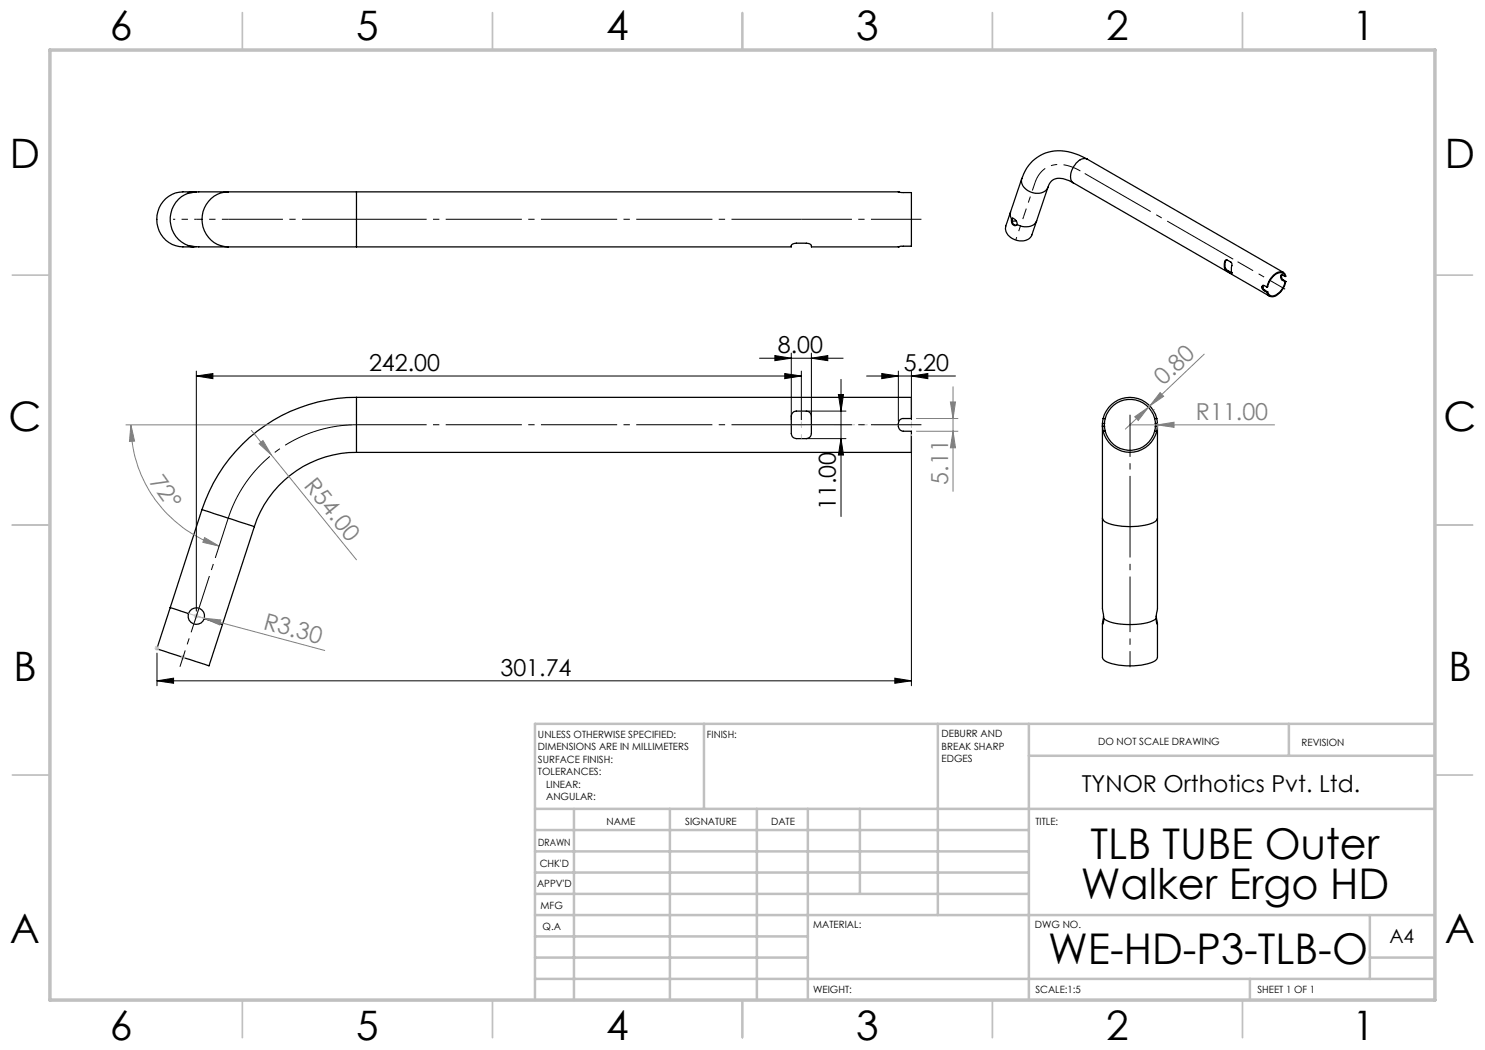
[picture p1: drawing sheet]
<svg xmlns="http://www.w3.org/2000/svg" width="297mm" height="210mm" viewBox="0 0 297 210" stroke-linecap="round" stroke-linejoin="round" font-family="sans-serif">
<g fill="none" stroke="#000" stroke-width=".25">
<path d="M37.7 38.6a5.6 5.6 0 0 0-3.7 5.3 5.6 5.6 0 0 0 3.7 5.2M38.8 38.4a7.5 7.5 0 0 0-5 .9 5.6 5.6 0 0 0-2.3 6 5.6 5.6 0 0 0 5.1 4.1h2.2M39.3 38.4h-.9l-.8 .2h.1M45.6 38.4h25.7M45.6 38.4h-6l-1.9 .2M45.6 38.4a5.5 5.5 0 0 0-5.2 5.5 5.5 5.5 0 0 0 5.2 5.5M71.3 38.4v11M71.3 38.4h108.4M179.7 38.4l.6 .1h2v10.7h-2.2l-.4 .2M179.7 38.4h.1M204.4 35.7l-3.2 9.5a2.87 2.87 0 0 0 3.4 3l1-.3 .7-.7 3.3-9.7M204.4 35.7a2.58 2.58 0 0 0 2.3 2.9 2.36 2.36 0 0 0 2.9-1.1"/>
<path d="M214.7 36.6a4 4 0 0 0-4.3-.5l-.5 .6-.3 .8M214.7 36.6l39.2 22.6M217.4 31.8a9.5 9.5 0 0 0-9.4-.7 8 8 0 0 0-3.6 4.6M217.4 31.8a2.03 2.03 0 0 0-2.4 1.1 3.1 3.1 0 0 0-.6 3.5l.3 .2M217.4 31.8l39.2 22.7M37.7 49.1l2.1 .3h5.8M37.7 49.1l.5 .2h1.1M45.6 49.4h25.7M71.3 49.4h87v-.4l.5-.3h2.8a.58 .58 0 0 1 .7 .7h17.4M179.7 49.4h.1M202.1 42.4v.8l.2 .6M202.3 43.8l.1-.1a1.03 1.03 0 0 1 1 1.2"/>
<path d="M202.3 43.8a.87 .87 0 0 0 .1 1 .87 .87 0 0 0 .9 .2l.1-.1M202.5 43.6a.92 .92 0 0 0 .8 1.4M203.2 44.2l-.7 .1M207.3 44.2a2.54 2.54 0 0 1-3.5 .9l-.4-.2M245 52.3l.1-.3h.3l.8 .4a1.36 1.36 0 0 1 .1 1.3l.1 1h-.2M245 52.3l-.1 .4 .1 1M245 53.7l.5 .5M245.1 53.6l.5 .5M245.1 52.2l-.1 .4 .1 1M245.1 52.2l-.1 .1M245.1 53.6l-.1 .1M245.3 52l-.2 .2"/>
<path d="M245.5 54.2l.7 .5M245.6 54.1l.7 .5-.1 .1M245.6 54.1l-.1 .1M252.4 57.3l.1-.2h.2l.7 .3M252.4 57.3v.3M252.4 57.6l.4 .5M252.6 57.5l.4 .6M252.6 57.2v.3M252.6 57.2l-.2 .1M252.6 57.5l-.2 .1M252.6 57.1v.1M252.8 58.1l.6 .4"/>
<path d="M253 58.1l.5 .3M253 58.1h-.2M253.5 58.4l-.1 .1M256.2 55.2l.2-.2 .6 .3M256.2 55.2v.2M256.2 55.4l.3 .6M256.3 55.3l.3 .6M256.3 55.1v.2M256.3 55.1l-.1 .1M256.3 55.3l-.1 .1M256.3 55v.1M256.5 56l.5 .4"/>
<path d="M256.6 55.9l.6 .4M256.6 55.9l-.1 .1M257 55.3l.2-.1a1.22 1.22 0 0 0-1-.9 1.22 1.22 0 0 0-1.2 .5 4.2 4.2 0 0 0-1.6 2.6M257 55.3a1.13 1.13 0 0 0-1.9-.5 4.1 4.1 0 0 0-1.6 2.6h-.1M257 56.4a3.3 3.3 0 0 1-2.6 2.8l-.5-.2-.4-.6M257.2 56.3a3.7 3.7 0 0 1-2.7 3.1l-.7-.2-.4-.7M257.2 56.3l-.2 .1M71.3 79.5a32.6 32.6 0 0 0-30.9 22.4M71.3 79.5h111v4.2h-1.6a1.22 1.22 0 0 0-1 1.4v.2a1.04 1.04 0 0 0 1 .9h1.6v4.3h-111M71.3 79.5v11M71.3 90.5a21.5 21.5 0 0 0-20.4 14.8M158.5 82.6l.6-.4h2.2a1.09 1.09 0 0 1 1 1.4v2.7a1.11 1.11 0 0 1-1 1.4h-2a1.11 1.11 0 0 1-1-1.4v-3.1z"/>
<path d="M220.5 85v18.6M220.5 85.3l.1 .9M220.5 84.7v.6M220.5 85.3h.4M220.5 84.7h.4M220.6 86.2a5.5 5.5 0 0 0 5.4 4.3 5.5 5.5 0 0 0 5.4-4.3M220.6 83.7a5.5 5.5 0 0 1 5.4-4.2 5.5 5.5 0 0 1 5.4 4.2M220.6 83.7l-.1 1M220.6 83.7h.5M220.6 86.2h.5M220.9 85.3l.2 .9M220.9 84.7v.6"/>
<path d="M221.1 86.2a5.1 5.1 0 0 0 4.9 3.9 5.1 5.1 0 0 0 4.9-3.9M221.1 83.7a5.1 5.1 0 0 1 4.9-3.8 5.1 5.1 0 0 1 4.9 3.8M221.1 83.7l-.2 1M230.9 83.7l.2 1M230.9 83.7h.5M230.9 86.2h.5M231.1 85.3l-.2 .9M231.1 84.7v.6M231.1 85.3h.4M231.1 84.7h.4M231.4 83.7l.1 1M231.5 85v18.6"/>
<path d="M231.5 85.3l-.1 .9M231.5 84.7v.6M40.4 101.9l-9 27.9 10.4 3.4 2.7-8.3M40.4 101.9l10.5 3.4M50.9 105.3l-6.4 19.6M220.5 103.6v18.1l.2 2M220.5 103.6a2.09 2.09 0 0 0 1.9 1.3 14.1 14.1 0 0 0 8.6-.6l.5-.7M231.5 103.6v18.2l-.3 1.9M34 121.5l3.7 1.2M37.7 122.7a1.65 1.65 0 0 1 2.1-1.1 1.65 1.65 0 0 1 1.1 2.1M37.7 122.7a1.65 1.65 0 0 0 1.1 2.1 1.65 1.65 0 0 0 2.1-1.1M40.9 123.7l3.6 1.2"/>
<path d="M220.7 123.2l-.2 1.5M220.7 123.7a10.1 10.1 0 0 0 6.5 1.2l2.2-.3 1.1-.4 .7-.5M220.7 123.7v.9l-.2 .3v-.1M231.2 123.2l.3 1.5M231.2 123.7l.1 .7 .2 .5v-.1v6.7a2.09 2.09 0 0 1-1.9 1.2 13.5 13.5 0 0 1-8.6-.5l-.5-.7v-6.7"/>
</g>
<path d="M25.2 85h45.1M26.2 85l.7 3.2-1 .1z" fill="none" stroke="#808080" stroke-width=".2"/>
<g fill="none" stroke="#c0c0c0" stroke-width=".35">
<path d="M48.5 2.5v7.5M98.5 2.5v7.5M148.5 2.5v7.5M198.5 2.5v7.5M248.5 2.5v7.5M2.5 55h7.5M287 55h7.5M2.5 105h7.5M287 105h7.5M2.5 155h7.5M287 155h7.5M48.5 200v7.5"/>
<path d="M98.5 200v7.5M148.5 200v7.5M198.5 200v7.5M248.5 200v7.5"/>
</g>
<g fill="none" stroke="#c0c0c0" stroke-width=".5">
<path d="M140.8 144.8v17M187.6 144.8v38.2M205.8 144.8v55.2M205.8 151.2h81.2M257.8 144.8v6.4M287 144.8h-180v55.2M107 161.8h180M107 178.8h98.8M107 174.5h98.8M107 170.3h98.8M107 166h98.8M114.8 161.8v38.2"/>
<path d="M134 161.8v38.2M151.4 161.8v38.2M161.6 161.8v38.2M172 161.8v17M107 195.8h180M107 191.5h54.6M107 187.3h54.6M107 183h180M250 195.8v4.2M274 191.5h13M274 183v12.8"/>
</g>
<path d="M10 10h277v190h-277z" fill="none" stroke="#c0c0c0" stroke-width=".7"/>
<path d="M26.2 85l.7 3.2-1 .1z" fill="#808080"/>
<path d="M40.9 107.5l2.9 1.7-3.2-.7z" fill="none" stroke="#808080" stroke-width=".2"/>
<path d="M40.9 107.5l2.9 1.7-3.2-.7z" fill="#808080"/>
<path d="M190.6 77.4v20.9M26.2 85a25.4 25.4 0 0 0 17.6 24.2M183.3 83.7h8.3M183.3 86.2h8.3M190.1 80.4h1l-.5 3.3z" fill="none" stroke="#808080" stroke-width=".2"/>
<path d="M190.1 80.4h1l-.5 3.3z" fill="#808080"/>
<path d="M190.6 86.2l.5 3.4h-1z" fill="none" stroke="#808080" stroke-width=".2"/>
<path d="M190.6 86.2l.5 3.4h-1z" fill="#808080"/>
<path d="M50.3 86.1l21 25.9M51.8 88.8l.8-.7 1.7 2.9z" fill="none" stroke="#808080" stroke-width=".2"/>
<path d="M51.8 88.8l.8-.7 1.7 2.9z" fill="#808080"/>
<path d="M39.3 123.2l25.6 6.9M40.9 123.6l3.3 .4-.3 1z" fill="none" stroke="#808080" stroke-width=".2"/>
<path d="M40.9 123.6l3.3 .4-.3 1z" fill="#808080"/>
<g fill="none" stroke="#000" stroke-width=".2">
<path d="M39.3 75.2l3.3-.5v1zM39.3 75.2h121M39.3 74.2v48M151.9 71.6h16.7M155 71.1l3.3 .5-3.3 .5zM157 74.7l3.3 .5-3.3 .5zM158.3 70.6v13.4M160.3 74.2v9.8M162.3 71.6l3.3-.5v1zM162.3 70.6v13.4M167.7 78.9h1l-.5 3.3zM168.2 75.9v27.4"/>
<path d="M173.3 75.2h17.8M176.4 74.7l3.3 .5-3.3 .5zM179.7 74.2v10M182.3 75.2l3.3-.5v1zM182.3 74.2v9.8M161.3 82.2h7.9M161.3 87.7h7.9M168.2 87.7l.5 3.3h-1zM182.3 87.2v50M31.4 136.2l3.3-.6v1.1zM31.4 130.6v6.6M31.4 136.2h150.9"/>
<path d="M179 135.6l3.3 .6-3.3 .5z"/>
</g>
<path d="M30.9 129.6h1M31 129.3l.7 .7M31.4 129.1v1M31.7 129.3l-.7 .7M36.1 131.5h1M36.2 131.1l.7 .7M36.6 131v1M36.9 131.1l-.7 .7M38.8 123.2h1M38.9 122.9l.7 .7M39.3 122.7v1M39.6 122.9l-.7 .7" fill="none" stroke="#c0c0c0" stroke-width=".2"/>
<path d="M158.3 84.9h4" fill="none" stroke="#c0c0c0" stroke-width=".2" stroke-dasharray="15.2 1.3 1.3 1.3" stroke-dashoffset="15.1" stroke-linecap="butt"/>
<path d="M160.3 82.2v5.5" fill="none" stroke="#c0c0c0" stroke-width=".2" stroke-dasharray="15.2 1.3 1.3 1.3" stroke-dashoffset="14.4" stroke-linecap="butt"/>
<path d="M37.7 122.7l3.2 1M39.8 121.6l-1 3.2" fill="none" stroke="#c0c0c0" stroke-width=".2" stroke-dasharray="15.2 1.3 1.3 1.3" stroke-linecap="butt"/>
<path d="M182.3 79.4v11" fill="none" stroke="#c0c0c0" stroke-width=".2" stroke-dasharray="15.2 1.3 1.3 1.3" stroke-dashoffset="11.6" stroke-linecap="butt"/>
<path d="M182.3 84.9h-15.5" fill="none" stroke="#c0c0c0" stroke-width=".2" stroke-dasharray="15.2 1.3 1.3 1.3" stroke-dashoffset="7.8" stroke-linecap="butt"/>
<path d="M39.3 75.2l3.3-.5v1zM155 71.1l3.3 .5-3.3 .5zM157 74.7l3.3 .5-3.3 .5zM162.3 71.6l3.3-.5v1zM176.4 74.7l3.3 .5-3.3 .5zM182.3 75.2l3.3-.5v1zM167.7 78.9h1l-.5 3.3zM168.2 87.7l.5 3.3h-1zM31.4 136.2l3.3-.6v1.1zM179 135.6l3.3 .6-3.3 .5z" fill="#000"/>
<path d="M71.3 84.9a27 27 0 0 0-25.6 18.7" fill="none" stroke="#000" stroke-width=".2" stroke-dasharray="15.2 1.3 1.3 1.3" stroke-dashoffset=".2" stroke-linecap="butt"/>
<path d="M226 85h28.9M231.5 84.7l-.1 1.3M231.5 85l3.3-.6v1.1z" fill="none" stroke="#808080" stroke-width=".2"/>
<path d="M71.3 84.9h89" fill="none" stroke="#000" stroke-width=".2" stroke-dasharray="15.2 1.3 1.3 1.3" stroke-dashoffset="1.2" stroke-linecap="butt"/>
<path d="M45.7 103.6l-6.4 19.6" fill="none" stroke="#000" stroke-width=".2" stroke-dasharray="15.2 1.3 1.3 1.3" stroke-dashoffset="6.8" stroke-linecap="butt"/>
<path d="M160.3 84.9h24" fill="none" stroke="#000" stroke-width=".2" stroke-dasharray="15.2 1.3 1.3 1.3" stroke-dashoffset="5.1" stroke-linecap="butt"/>
<path d="M39.3 123.2l-3.3 10.2" fill="none" stroke="#000" stroke-width=".2" stroke-dasharray="15.2 1.3 1.3 1.3" stroke-dashoffset="11.8" stroke-linecap="butt"/>
<path d="M231.5 85l3.3-.6v1.1z" fill="#808080"/>
<path d="M240.8 70.8l-11.1 10.6M226.9 83.4l2.8-2-2.1 2.7zM229.7 81.4l-4.6 4.4M230.4 82.2h.1M230.6 81.9h.1" fill="none" stroke="#808080" stroke-width=".2"/>
<path d="M226.9 83.4l2.8-2-2.1 2.7z" fill="#808080"/>
<path d="M232 78.5l.7 .8-2.7 1.9z" fill="none" stroke="#808080" stroke-width=".2"/>
<path d="M232 78.5l.7 .8-2.7 1.9z" fill="#808080"/>
<path d="M216.1 34.2a6.6 6.6 0 0 0-7-.5 5.4 5.4 0 0 0-2.1 2.9" fill="none" stroke="#000" stroke-width=".2" stroke-dasharray="15.2 1.3 1.3 1.3" stroke-dashoffset="11.6" stroke-linecap="butt"/>
<path d="M226 103.6v19.6" fill="none" stroke="#000" stroke-width=".2" stroke-dasharray="15.2 1.3 1.3 1.3" stroke-dashoffset="7.3" stroke-linecap="butt"/>
<path d="M226 123.2v10.2" fill="none" stroke="#000" stroke-width=".2" stroke-dasharray="15.2 1.3 1.3 1.3" stroke-dashoffset="12" stroke-linecap="butt"/>
<path d="M226 82.9v20.7" fill="none" stroke="#000" stroke-width=".2" stroke-dasharray="15.2 1.3 1.3 1.3" stroke-dashoffset="6.8" stroke-linecap="butt"/>
<path d="M71.3 43.9h89" fill="none" stroke="#000" stroke-width=".2" stroke-dasharray="15.2 1.3 1.3 1.3" stroke-dashoffset="1.2" stroke-linecap="butt"/>
<path d="M45.7 43.9h-6.4" fill="none" stroke="#000" stroke-width=".2" stroke-dasharray="15.2 1.3 1.3 1.3" stroke-dashoffset="14" stroke-linecap="butt"/>
<path d="M160.3 43.9h24" fill="none" stroke="#000" stroke-width=".2" stroke-dasharray="15.2 1.3 1.3 1.3" stroke-dashoffset="5.1" stroke-linecap="butt"/>
<path d="M39.3 43.9h-4.7" fill="none" stroke="#000" stroke-width=".2" stroke-dasharray="15.2 1.3 1.3 1.3" stroke-dashoffset="14.8" stroke-linecap="butt"/>
<path d="M45.7 43.9h25.6" fill="none" stroke="#000" stroke-width=".2" stroke-dasharray="15.2 1.3 1.3 1.3" stroke-dashoffset="4.3" stroke-linecap="butt"/>
<path d="M216.1 34.2l31.4 18.1" fill="none" stroke="#000" stroke-width=".2" stroke-dasharray="15.2 1.3 1.3 1.3" stroke-dashoffset="-1" stroke-linecap="butt"/>
<path d="M207 36.6l-2.3 6.7" fill="none" stroke="#000" stroke-width=".2" stroke-dasharray="15.2 1.3 1.3 1.3" stroke-dashoffset="13.6" stroke-linecap="butt"/>
<path d="M247.5 52.3l9.5 5.5" fill="none" stroke="#000" stroke-width=".2" stroke-dasharray="15.2 1.3 1.3 1.3" stroke-dashoffset="11.7" stroke-linecap="butt"/>
<path d="M204.7 43.3l-1.5 4.7" fill="none" stroke="#000" stroke-width=".2" stroke-dasharray="15.2 1.3 1.3 1.3" stroke-dashoffset="14.7" stroke-linecap="butt"/>
<g font-size="8.5">
<text x="218.1" y="171.8">TLB TUBE Outer</text>
<text x="216.1" y="179.9">Walker Ergo HD</text>
<text x="209.6" y="192.7">WE-HD-P3-TLB-O</text>
</g>
<g font-size="8.1">
<text x="22" y="8">6</text>
<text x="71.2" y="8">5</text>
<text x="121.2" y="8">4</text>
<text x="171.2" y="8">3</text>
<text x="221.2" y="8">2</text>
<text x="270.5" y="8">1</text>
<text x="2" y="33.6">D</text>
<text x="289" y="33.6">D</text>
<text x="1.7" y="86.1">C</text>
<text x="288.7" y="86.1">C</text>
<text x="2.7" y="136.1">B</text>
<text x="289.7" y="136.1">B</text>
<text x="2" y="188.6">A</text>
<text x="289" y="188.6">A</text>
<text x="22" y="208">6</text>
<text x="71.2" y="208">5</text>
<text x="121.2" y="208">4</text>
<text x="171.2" y="208">3</text>
<text x="221.2" y="208">2</text>
<text x="270.5" y="208">1</text>
</g>
<g font-size="4.7">
<text x="155.6" y="70.6">8.00</text>
<text x="73.8" y="74.2">242.00</text>
<text x="180.8" y="74.2">5.20</text>
<text x="167.2" y="102" transform="rotate(-90 167.2 102)">11.00</text>
<text x="100.1" y="135.1">301.74</text>
<text x="216.3" y="158.3">TYNOR Orthotics Pvt. Ltd.</text>
</g>
<g font-size="4.7" fill="#808080">
<text x="232.7" y="77.2" transform="rotate(-44 232.7 77.2)">0.80</text>
<text x="239.2" y="84">R11.00</text>
<text x="29.7" y="96.3" transform="rotate(54 29.7 96.3)">72°</text>
<text x="60.6" y="97.3" transform="rotate(51 60.6 97.3)">R54.00</text>
<text x="189.6" y="97" transform="rotate(-90 189.6 97)">5.11</text>
<text x="52.5" y="125.7" transform="rotate(15 52.5 125.7)">R3.30</text>
</g>
<text font-size="3.9" x="277.9" y="188.5">A4</text>
<g font-size="2">
<text x="107.6" y="147.6">UNLESS OTHERWISE SPECIFIED:</text>
<text x="141.4" y="147.6">FINISH:</text>
<text x="188.3" y="147.5">DEBURR AND</text>
<text x="188.3" y="150">BREAK SHARP</text>
<text x="219.6" y="149">DO NOT SCALE DRAWING</text>
<text x="260.3" y="149.2">REVISION</text>
<text x="107.6" y="150.1">DIMENSIONS ARE IN MILLIMETERS</text>
<text x="107.6" y="152.6">SURFACE FINISH:</text>
<text x="107.6" y="155.1">TOLERANCES:</text>
<text x="188.3" y="152.5">EDGES</text>
<text x="109.2" y="157.6">LINEAR:</text>
<text x="109.2" y="160.1">ANGULAR:</text>
<text x="121.3" y="165">NAME</text>
<text x="137" y="164.9">SIGNATURE</text>
<text x="154.2" y="164.9">DATE</text>
<text x="207.1" y="164.9">TITLE:</text>
<text x="107.6" y="169.1">DRAWN</text>
<text x="107.9" y="173.3">CHK'D</text>
<text x="107.4" y="177.4">APPV'D</text>
<text x="108.1" y="181.8">MFG</text>
<text x="108.5" y="186">Q.A</text>
<text x="162.6" y="185.5">MATERIAL:</text>
<text x="207" y="185.5">DWG NO.</text>
<text x="162.6" y="198.5">WEIGHT:</text>
<text x="207.1" y="198.6">SCALE:1:5</text>
<text x="251.5" y="198.6">SHEET 1 OF 1</text>
</g>
</svg>
